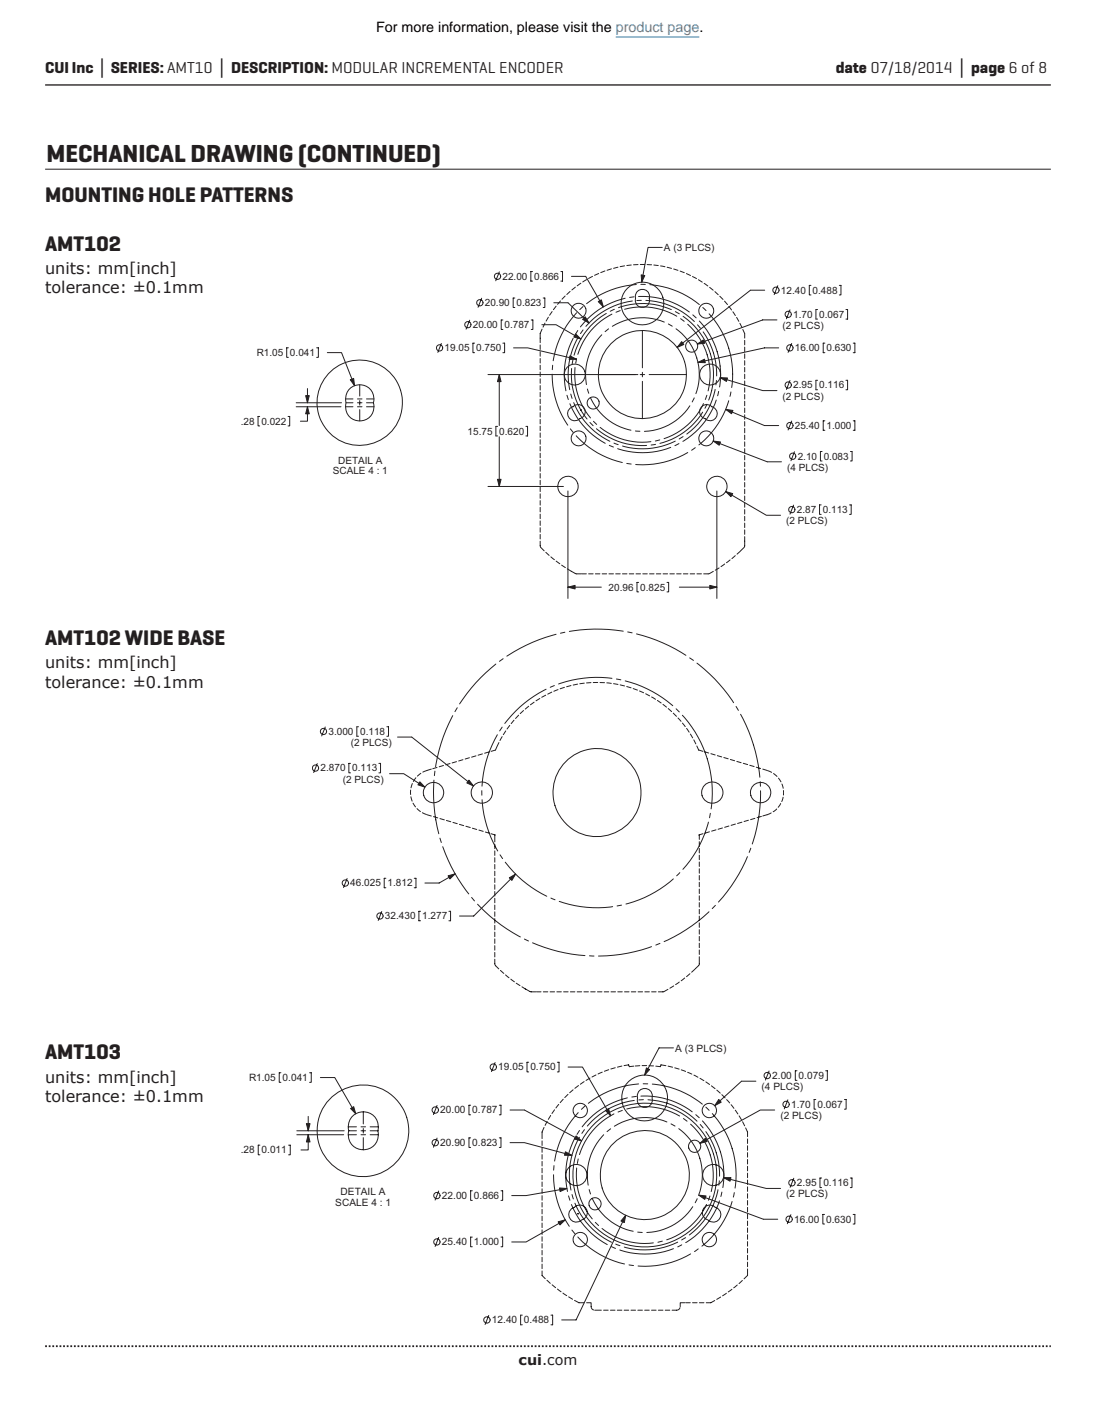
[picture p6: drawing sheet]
<svg xmlns="http://www.w3.org/2000/svg" width="216mm" height="279mm" viewBox="0 0 216 279" stroke-linecap="round" stroke-linejoin="round" font-family="sans-serif">
<path d="M8.9 16.7h198.1" fill="none" stroke="#231f20" stroke-width=".26"/>
<path d="M8.9 265.3h198.1" fill="none" stroke="#231f20" stroke-width=".35" stroke-dasharray=".4 .4 .4 .4 .4 .4" stroke-dashoffset=".7" stroke-linecap="butt"/>
<g fill="none" stroke="#231f20" stroke-width=".2">
<path d="M8.9 33.3h198.1M94.9 58.8l-.7 1.7M98.4 53.6l-.7 1.7M101.4 58.7h-.3v1.9h.3M104.9 53.5h-.3v1.9h.3M107 58.7h.3v1.9h-.3M109.1 59.7h2.8l4.1 3.9M110.4 59.3l-.6 .7M110.5 53.5h.3v1.9h-.3M111.3 58.3l-.6 .7M112.3 57.4l-.6 .6M112.6 54.5h2.8l3.5 6"/>
<path d="M113.3 56.6l-.7 .5M114.4 55.8l-.7 .5M115.6 55.1l-.8 .5M116.7 54.5l-.8 .4M117.9 53.9l-.8 .3M119.2 53.4l-.9 .3M120.4 53l-.8 .3M121.7 52.6l-.8 .3M123 52.4l-.8 .1M123.2 58.8a15.5 15.5 0 0 0-8.9 5.6M124.4 52.2l-.9 .1M124.6 59.3a14.8 14.8 0 0 0-9.2 5"/>
<path d="M124.9 58.5l-.9 .1M125.3 56.1a18 18 0 0 0-9.7 3.7M125.6 57.4a1.4 1.4 0 0 1 1.7-.2 1.4 1.4 0 0 1 .6 1.6 1.4 1.4 0 0 1-1.4 1.8 1.4 1.4 0 0 1-1.3-1.8l.1-1zM125.7 52.1l-.9 .1M125.8 58.4a15.5 15.5 0 0 1 10 3.1M126.1 52.1h.9M126.2 56h.9M126.3 59.2h-.9M127.2 59.2a14.7 14.7 0 0 1 9.6 4.2M127.5 52.1l.9 .1M128 56.1a17.8 17.8 0 0 1 9.8 3.9M128.8 52.2l.9 .1"/>
<path d="M130.1 52.4l.9 .2M131.4 52.7l.9 .2M132.7 53l.9 .3M134 53.4l.8 .3M135.2 53.9l.8 .4M136.4 54.5l.8 .4M137.6 55.1l.7 .5M138.7 55.8l.7 .6M139.8 56.6l.7 .6M140.8 57.5l.7 .6M141.8 58.4l.6 .6M142.7 59.3l.6 .7"/>
<path d="M150.6 57.2h-2.8l-14.4 11.3M153.2 56.3l-.7 1.8M159.7 56.2h-.3v1.9h.3M165.3 56.2h.4v1.9h-.4M56.8 68.5h-.3v1.9h.3M58.3 79.4h9M60.6 76.6v2.8M62.4 68.5h.3v1.9h-.3M64.5 69.5h2.8l2.5 6.5M68.1 78.6h1.4M68.2 79.4h1.3M68.9 76.6a2.81 2.81 0 0 1 3.4-.4 2.81 2.81 0 0 1 1.3 3.2 2.8 2.8 0 0 1-2.7 3.5 2.8 2.8 0 0 1-2.7-3.5 3 3 0 0 1 .7-2.8z"/>
<path d="M70.4 79.4h.9M70.4 78.6h.9M70.9 75.8v2.2M70.9 78.9v.9M72.2 79.4h1.4M72.2 78.6h1.5M86.9 67.7l-.7 1.7M92.5 63.1l-.7 1.8M93.5 67.6h-.3v1.9h.3M96.1 73.8h29.6M98.3 73.8v10.1M99.1 67.6h.3v1.9h-.3"/>
<path d="M99.1 63h-.4v1.9h.4M101.2 68.5h2.8l9.6 2.3M104.6 63h.4v1.9h-.4M106.4 68v.9M106.4 69.3v.9M106.4 70.6v.9M106.4 72v.9M106.4 73.3v.9M106.4 74.6v.9M106.4 76v.9M106.4 77.3v.9M106.4 78.6v.9"/>
<path d="M106.4 80v.9M106.7 64h2.8l4.9 2.8M106.8 64.9a2.31 2.31 0 0 0-.4 1.7v.9M107.4 63.7l-.4 .8M108 62.5l-.4 .8M108.8 73.7a17.7 17.7 0 0 0 3 10.1M108.8 61.4l-.5 .7M108.9 72l-.1 .8M109.6 60.3l-.6 .7M111.7 77.9l.3 .8M112.3 79.6a15.4 15.4 0 0 0 6.9 7.7M112.4 77.6l.3 .9"/>
<path d="M112.6 72.6a14 14 0 0 0 3 10M112.9 70.9l-.2 .8M112.9 66.6a15.6 15.6 0 0 0-1.4 10.4M113 79.3a14.5 14.5 0 0 0 7.1 7.6M113.3 72.4a13.5 13.5 0 0 0 3 10M113.6 70.7l-.2 .8M113.6 61.6a18.1 18.1 0 0 0-4.6 9.5M113.8 65.1l-.5 .8M113.9 66.5a14.5 14.5 0 0 0-1.7 10.3M114.9 65l-.5 .7M114.9 60.4l-.7 .6M115.7 76.7l.3 .8"/>
<path d="M116.3 78.3a11.1 11.1 0 0 0 8 6.5M118.5 66a11.3 11.3 0 0 0-3 9.8M119.4 61.8a14 14 0 0 0-6.3 8.2M119.9 64.8l-.7 .5M120.5 61.9a13.4 13.4 0 0 0-6.7 7.9M121 60.9l-.8 .4M121.8 60.6a14 14 0 0 1 10.4 .4M122.2 61.2l-.9 .3M123 60.9a13.4 13.4 0 0 1 10.3 1.4M126.1 73.8h.9M126.5 65.1v7.4M126.5 73.4v.9"/>
<path d="M126.5 75.1v7.4M127.9 73.8h7.3M130.9 63.5a11.3 11.3 0 0 0-10.3 .8M131.7 63.8l.7 .5M133 61.4l.8 .4M133.2 64.8a11.1 11.1 0 0 1 3.9 12.8M134.1 62.8l.7 .5M134.6 62.3a14 14 0 0 1 5 16.5M135.5 63.9a13.3 13.3 0 0 1 4 13.1M135.9 80a11.1 11.1 0 0 1-9 5M136.5 62l.6 .6M136.8 78.4l-.4 .8"/>
<path d="M137.4 64l.6 .7M137.8 63.3a15.4 15.4 0 0 1 3.9 13M138.4 60.6l.7 .6M138.5 65.4a14.4 14.4 0 0 1 2.7 8.7M138.6 79.5a13.2 13.2 0 0 1-7.8 6.9M139.2 77.9l-.3 .8M139.3 79.7l-.4 .7M139.7 61.8a17.7 17.7 0 0 1 4.4 14.6M140.9 76.7a14.4 14.4 0 0 1-5.6 8.8M141.1 78.8a15.2 15.2 0 0 1-6.6 8.2M141.1 75l-.1 .8M141.6 77.1l-.2 .9"/>
<path d="M141.9 74.4l8.4 2.6h2.8M143.6 79a17.5 17.5 0 0 1-5.9 8.7M143.6 60.4l.5 .7M144 77.2l-.2 .9M144.4 61.4l.5 .8M145.1 62.5l.4 .8M145.7 63.7l.4 .8M146.3 64.9l.4 .8v.9M146.7 67.1v.9M146.7 68.4v.9M146.7 69.7v.9M146.7 71.1v.9"/>
<path d="M146.7 72.4v.9M146.7 73.7v.9M146.7 75.1v.9M146.7 76.4v.9M146.7 77.7v.9M146.7 79.1v.9M153.1 63h-2.8l-12.9 4.8M153.4 68.5h-2.8l-13.1 2.9M155.6 61l-.7 1.8M155.6 75l-.7 1.7M156 67.7l-.8 1.7M161.1 61h-.4v1.9h.4"/>
<path d="M161.1 74.9h-.4v1.9h.4M162.5 67.6h-.3v1.9h.3M166.6 74.9h.4v1.9h-.4M166.6 61h.4v1.9h-.4M168.1 67.6h.3v1.9h-.3M51.2 82.1h-.4v1.8h.4M56.7 82.1h.4v1.8h-.4M58.3 80.1h8.9M60.6 80.1v2.9h-1.4M68.1 80.1h1.4M70.4 80.1h.9M70.9 80.7v2.2"/>
<path d="M72.2 80.1h1.5M96.1 95.9h14.9M98 84h-.3v1.9h.3M98.3 86.1v9.8M103.6 84h.3v1.9h-.3M106.4 81.3v.9M106.4 82.6v.9M106.4 84v.9M106.4 85.3v.9M106.4 86.6v.9M106.4 88v.9M106.4 89.3v.9"/>
<path d="M106.4 90.6v.9M106.4 92v.9M106.4 93.3v.9M106.4 94.6v.9M106.4 96v.9M106.4 97.3v.9M106.4 98.6v.9M106.4 100v.9M111.9 96.7v21.2M112.1 80.7l.5-.4a2.02 2.02 0 0 1 2.2-.3 1.4 1.4 0 0 1 .5 1.4 1.4 1.4 0 0 1-1.1 1.1 1.41 1.41 0 0 1-1.9 .1 1.41 1.41 0 0 1-.2-1.9zM112.4 84.5l.5 .7M113.5 85.9a17.3 17.3 0 0 0 9.1 5.2"/>
<path d="M114.4 80.8h.1M114.4 80.9v-.1l.1 .1M114.5 80.8l-.1 .1M116.2 83.2l.6 .7M116.9 83l.6 .6M117.5 84.5a13.8 13.8 0 0 0 9.9 3.3M118.2 84.2a13.2 13.2 0 0 0 10 2.8M120 87.7l.8 .4M120.9 87.3l.9 .3M123.5 91.3l.8 .1M125.2 84.9l.9 .1M129.1 87.6l-.8 .1"/>
<path d="M130 86.7l-.9 .2M132.1 88.1a15.3 15.3 0 0 1-10.4 .3M133 86.9a14.5 14.5 0 0 1-10.4 1M133.7 87.4l-.8 .4M134.6 86l-.8 .5M135.5 89.2a17.6 17.6 0 0 1-10.3 2.3M137 88.2l-.8 .5M138.3 80a1.41 1.41 0 0 1 1.9 .1 1.4 1.4 0 0 1 .9 2.1 1.4 1.4 0 0 1-2.2 .3 1.4 1.4 0 0 1-1.1-1.1 1.4 1.4 0 0 1 .5-1.4zM138.4 81.2a13.8 13.8 0 0 1-8.4 6.2M140.5 86.9l10.6 4.1h2.8M141.2 96.7v21.2M143 80.7l7.6 3.2h2.8"/>
<path d="M143 96.9l8 4.6h2.8M146.7 80.4v.9M146.7 81.7v.9M146.7 83.1v.9M146.7 84.4v.9M146.7 85.7v.9M146.7 87.1v.9M146.7 88.4v.9M146.7 89.7v.9M146.7 91.1v.9M146.7 92.4v.9M146.7 93.7v.9"/>
<path d="M146.7 95.1v.9M146.7 96.4v.9M146.7 97.7v.9M146.7 99.1v.9M156 83l-.8 1.7M156.3 99.5l-.7 1.8M156.5 89l-.7 1.8M161.8 99.5h-.4v1.9h.4M161.9 89h-.3v1.8h.3M162.5 82.9h-.3v1.9h.3M167.4 99.5h.3v1.9h-.3M167.5 89h.4v1.8h-.4"/>
<path d="M168.1 82.9h.3v1.9h-.3M106.4 106.6l.1 1.2 .7 .7M106.4 101.3v.9M106.4 102.6v.9M106.4 104v.9M106.4 105.3v.9M107.5 108.8l.7 .6M108.5 109.7l.7 .6M109.6 110.6l.7 .5M110.6 111.4l.8 .4M111.7 112.1l.8 .4M111.9 115.7h6.6"/>
<path d="M112.5 112.6l.8 .4M113.3 113l1.2 .1M114.6 113.1h.9M116 113.1h.8M117.3 113.1h.9M118.6 113.1h.9M120 113.1h.8M121.3 113.1h.9M122.6 113.1h.9M124 113.1h.8M125.3 113.1h.9M125.8 114.8h-.3v1.8h.3"/>
<path d="M126.6 113.1h.9M128 113.1h.8M129.3 113.1h.9M130.6 113.1h.9M131.4 114.8h.3v1.8h-.3M132 113.1h.8M133.3 113.1h.9M133.8 115.7h7.4M134.6 113.1h.9M136 113.1h.8M137.3 113.1h.9M140.5 112.6l-.8 .5h-1.1"/>
<path d="M141.7 111.9l-.8 .5M142.8 111.1l-.8 .5M143.8 110.3l-.7 .6M144.8 109.5l-.6 .6M145.8 108.6l-.6 .6M146.7 105.7v2l-.8 .8M146.7 100.4v.9M146.7 101.7v.9M146.7 103.1v.9M146.7 104.4v.9"/>
<circle cx="94.5" cy="59.7" r=".62"/>
<circle cx="98" cy="54.5" r=".62"/>
<circle cx="126.6" cy="59.8" r="4.2"/>
<circle cx="152.9" cy="57.2" r=".61"/>
<circle cx="70.9" cy="79.4" r="8.4"/>
<circle cx="86.6" cy="68.5" r=".62"/>
<circle cx="92.2" cy="64" r=".61"/>
<circle cx="113.2" cy="73.8" r="2.07"/>
<circle cx="114" cy="61.2" r="1.47"/>
<circle cx="116.9" cy="79.4" r="1.2"/>
<circle cx="126.6" cy="73.8" r="8.7"/>
<circle cx="136.3" cy="68.2" r="1.19"/>
<circle cx="139.1" cy="61.2" r="1.47"/>
<circle cx="139.9" cy="73.8" r="2.07"/>
<circle cx="155.3" cy="75.9" r=".62"/>
<circle cx="155.3" cy="61.9" r=".62"/>
<circle cx="155.6" cy="68.5" r=".62"/>
<circle cx="111.9" cy="95.9" r="2.01"/>
<circle cx="114" cy="86.4" r="1.47"/>
<circle cx="139.1" cy="86.4" r="1.47"/>
<circle cx="141.2" cy="95.9" r="2.01"/>
<circle cx="155.6" cy="83.9" r=".62"/>
<circle cx="156.2" cy="89.9" r=".62"/>
<circle cx="156" cy="100.4" r=".62"/>
</g>
<path d="M117.8 59.4l.7-.3 .4 1.4z" fill="#231f20"/>
<path d="M117.8 59.4l.7-.3 .4 1.4z" fill="none" stroke="#231f20" stroke-width=".2"/>
<path d="M115.3 62.4l.7 1.2-1.2-.7z" fill="#231f20"/>
<path d="M115.3 62.4l.7 1.2-1.2-.7z" fill="none" stroke="#231f20" stroke-width=".2"/>
<path d="M98.3 73.8l.4 1.4h-.7z" fill="#231f20"/>
<path d="M98.3 73.8l.4 1.4h-.7z" fill="none" stroke="#231f20" stroke-width=".2"/>
<path d="M113.4 65.8l1 1-1.4-.4z" fill="#231f20"/>
<path d="M113.4 65.8l1 1-1.4-.4z" fill="none" stroke="#231f20" stroke-width=".2"/>
<path d="M112.3 70.1l1.3 .7h-1.5z" fill="#231f20"/>
<path d="M112.3 70.1l1.3 .7h-1.5z" fill="none" stroke="#231f20" stroke-width=".2"/>
<path d="M137.5 71.4l1.3-.6 .1 .7z" fill="#231f20"/>
<path d="M137.5 71.4l1.3-.6 .1 .7z" fill="none" stroke="#231f20" stroke-width=".2"/>
<path d="M140.5 86.9l1.4 .2-.2 .6z" fill="#231f20"/>
<path d="M140.5 86.9l1.4 .2-.2 .6z" fill="none" stroke="#231f20" stroke-width=".2"/>
<path d="M143 80.7l1.4 .2-.3 .6z" fill="#231f20"/>
<path d="M143 80.7l1.4 .2-.3 .6z" fill="none" stroke="#231f20" stroke-width=".2"/>
<path d="M137.4 67.8l1.2-.8 .2 .6z" fill="#231f20"/>
<path d="M137.4 67.8l1.2-.8 .2 .6z" fill="none" stroke="#231f20" stroke-width=".2"/>
<path d="M69 74.8l.7-.2 .1 1.4z" fill="#231f20"/>
<path d="M69 74.8l.7-.2 .1 1.4z" fill="none" stroke="#231f20" stroke-width=".2"/>
<path d="M60.2 78h.7l-.3 1.4z" fill="#231f20"/>
<path d="M60.2 78h.7l-.3 1.4z" fill="none" stroke="#231f20" stroke-width=".2"/>
<path d="M60.6 80.1l.3 1.4h-.7z" fill="#231f20"/>
<path d="M60.6 80.1l.3 1.4h-.7z" fill="none" stroke="#231f20" stroke-width=".2"/>
<path d="M143 96.9l1.3 .4-.3 .6z" fill="#231f20"/>
<path d="M143 96.9l1.3 .4-.3 .6z" fill="none" stroke="#231f20" stroke-width=".2"/>
<path d="M111.9 115.7l1.4-.4v.7z" fill="#231f20"/>
<path d="M111.9 115.7l1.4-.4v.7z" fill="none" stroke="#231f20" stroke-width=".2"/>
<path d="M139.8 115.3l1.4 .4-1.4 .3z" fill="#231f20"/>
<path d="M139.8 115.3l1.4 .4-1.4 .3z" fill="none" stroke="#231f20" stroke-width=".2"/>
<path d="M141.9 74.4l1.4 .1-.2 .7z" fill="#231f20"/>
<path d="M141.9 74.4l1.4 .1-.2 .7z" fill="none" stroke="#231f20" stroke-width=".2"/>
<path d="M98 94.4h.7l-.4 1.5z" fill="#231f20"/>
<path d="M98 94.4h.7l-.4 1.5z" fill="none" stroke="#231f20" stroke-width=".2"/>
<path d="M134.3 67.3l.4 .6-1.3 .6z" fill="#231f20"/>
<path d="M130.5 48.8h-2.8l-1.3 6.8M134.3 67.3l.4 .6-1.3 .6z" fill="none" stroke="#231f20" stroke-width=".2"/>
<path d="M126.3 54.2l.7 .1-.6 1.3z" fill="#231f20"/>
<g fill="none" stroke="#231f20" stroke-width=".2">
<path d="M126.3 54.2l.7 .1-.6 1.3zM90.1 139.5l-.5 .7M97.7 130.8a32.7 32.7 0 0 0-7.2 7.9M99.1 129.8l-.7 .5M104.1 139.2l-.6 .5M105.2 138.4l-.7 .5M106.3 137.6l-.7 .5M107.5 137l-.8 .4M107.6 135.8a23.1 23.1 0 0 0-8.2 6.7M108.7 136.4l-.8 .4M109.2 135.1l-.8 .3M109.5 125a32.3 32.3 0 0 0-9.7 4.3"/>
<path d="M109.9 135.9l-.8 .3M111.2 135.4l-.9 .3M111.3 124.6l-.9 .2M112.5 135.1l-.9 .2M113.8 134.8l-.9 .2M115.1 134.6l-.9 .1M116.4 134.5l-.9 .1M117.8 134.5h-.9M118.2 134.5h.9M119.5 134.5l.9 .2M120.6 133.7a23 23 0 0 0-10.6 1.1M120.9 134.7l.8 .2"/>
<path d="M121.4 133.8l.9 .2M122.2 134.9l.8 .3M122.8 124.4a32.8 32.8 0 0 0-10.6 0M123.2 134.2a22.7 22.7 0 0 1 9.3 4.9M123.5 135.3l.8 .2M123.6 124.5l.9 .2M124.7 135.7l.9 .3M125.4 124.9a32.2 32.2 0 0 1 9.7 4.2M126 136.1l.8 .4M127.2 136.7l.8 .4M128.4 137.3l.7 .5M129.5 138l.7 .5"/>
<path d="M130.6 138.8l.7 .5M131.6 139.6l.7 .6M133.2 139.7l.6 .6M135.9 129.6l.7 .5M137.3 130.7a31 31 0 0 1 7.2 7.8M145 139.2l.5 .8M62.5 150.5l-.7 1.7M64.1 143.2l-.7 1.8M69 150.4h-.3v1.9h.3M70.6 143.2h-.3v1.9h.3M74.6 150.4h.4v1.9h-.4M76.2 143.2h.3v1.9h-.3"/>
<path d="M76.7 152.4h2.8l4.2 2.7M78.3 145.2h2.8l12.2 9.7M80.9 155.7v.9M80.9 157l.3 .9M81.2 154.4l-.2 .8M81.4 158.3l.5 .7M81.9 153.2l-.5 .8M82.1 159.3l.7 .6M82.9 152.4l-.7 .5M85 151.5l-1.7 .6M85.5 153.7a33.3 33.3 0 0 0 .9 10.6M85.7 151.9l-.1 .9"/>
<path d="M86.1 151.2l-.9 .3M87.4 150.8l-.9 .3M88.7 150.4l-.9 .3M89.2 141a31.9 31.9 0 0 0-3.4 10.1M89.9 150.1l-.8 .2M91.2 149.7l-.8 .2M92.5 149.3l-.9 .3M93.8 148.9l-.9 .3M94.9 155.8v.9M95 157.6a22.9 22.9 0 0 0 3 10.1M95 148.5l-.8 .3M96.3 148.2l-.8 .2"/>
<path d="M98 144.8a22.8 22.8 0 0 0-3.1 10.1M98.3 146.3l-.7 1.5-.9 .2M98.9 145.1l-.4 .8M98.9 143.3l-.5 .7M99.6 144l-.5 .8M100.4 142.9l-.5 .7M101.2 141.9l-.5 .7M102.2 140.9l-.6 .7M103.1 140l-.6 .6M132.6 140.5l.7 .6M133.6 141.5l.6 .6M134.4 140.9a22.6 22.6 0 0 1 5.7 18.5"/>
<path d="M134.4 142.5l.6 .7M135.2 143.5l.6 .8M136 144.6l.4 .8M136.7 145.8l.4 .8M137.3 147l.3 .8 .9 .2M138.8 148.1l.8 .3M140 148.5l.9 .3M141.3 148.9l.9 .2M142.6 149.3l.8 .2M143.9 149.6l.8 .3M145.1 150l.9 .3M145.9 140.7a32 32 0 0 1 3.8 12.4"/>
<path d="M146.4 150.4l.9 .3M147.7 150.8l.9 .2M149 151.2l.8 .2M149.8 154v.9M149.8 155.8a31 31 0 0 1-1.6 10.5M150.3 151.5l.8 .3M151.2 151.8l.8 .4M152.4 152.4l.7 .6M153 159.4l-.7 .5M153.4 153.3l.4 .8M153.8 158.3l-.5 .8M154 154.5l.3 .8"/>
<path d="M154.3 157.1l-.3 .8M154.3 155.8v.9M68.4 173.1l-.7 1.8M75.2 179.6l-.7 1.8M76 173.1h-.3v1.8h.3M81.6 173.1h.3v1.8h-.3M82.8 179.6h-.3v1.8h.3M83.2 160.1l.8 .4M84.1 160.5l.9 .3M85.4 160.9l.8 .3M86.7 165.1l.2 .9M86.7 161.3l.8 .2"/>
<path d="M87.2 166.8a31.9 31.9 0 0 0 5.1 9.3M87.9 161.7l.9 .2M88.4 179.6h.4v1.8h-.4M89.2 162l.9 .3M89.7 172.2l-3.2 1.8h-2.8M90.5 162.4l.8 .3M91.8 162.8l.8 .3M92.9 176.8l.6 .7M93.1 163.2l.8 .2M94.1 178.2a32.5 32.5 0 0 0 8.4 6.4M94.3 163.6l.9 .2M95.6 163.9l.9 .3"/>
<path d="M96.7 164.3l.9 .2M97.5 164.5v1.4M97.5 166.3v.9M97.5 167.7v.9M97.5 169v.9M97.5 170.3v.9M97.5 171.7v.9M97.5 173v.9M97.5 174.3v.9M97.5 175.7v.9M97.5 177v.9M97.5 178.3v.9"/>
<path d="M97.5 179.7v.9M98.5 168.4l.5 .8M99.5 169.9a22.6 22.6 0 0 0 8.2 6.7M101.6 172.2l-8.3 8.3h-2.8M108.5 177l.8 .3M110.2 177.6a22.4 22.4 0 0 0 10.5 1M122.4 178.3l-.8 .2M132.6 173.2a22.4 22.4 0 0 1-9.3 4.9M133.9 171.9l-.6 .7M137.8 164.5v.9M137.8 165.8v.9M137.8 167.2v.9"/>
<path d="M137.8 168.5v.9M137.8 169.8v.9M137.8 171.2v.9M137.8 172.5v.9M137.8 173.8v.9M137.8 175.2v.9M137.8 176.5v.9M137.8 177.8v.9M137.8 179.2v.9M138.5 164.3l-.9 .2M139.5 162a22.1 22.1 0 0 1-5 9.3M139.7 179.6a31.1 31.1 0 0 1-8.9 5.9"/>
<path d="M139.8 163.9l-.9 .3M139.9 160.3l-.1 .8M140.9 178.4l-.6 .6M141 163.5l-.8 .3M142.3 163.1l-.8 .3M143.6 162.8l-.9 .2M144.9 162.4l-.9 .2M146.2 162l-.9 .3M147.2 168.8a31.3 31.3 0 0 1-5.7 8.9M147.4 161.6l-.8 .3M147.9 167.1l-.3 .9M148.7 161.2l-.8 .3"/>
<path d="M150 160.9l-.9 .2M151.1 160.5l-.8 .3M151.9 160.2l-.8 .3M97.5 189v1.1l.8 .8M97.5 181v.9M97.5 182.3v.9M97.5 183.7v.9M97.5 185v.9M97.5 186.3v.9M97.5 187.7v.9M98.6 191.2l.6 .6M99.6 192.1l.7 .6"/>
<path d="M100.6 192.9l.7 .6M101.7 193.7l.7 .5M102.8 194.4l.8 .5M103.3 185l.8 .4M103.6 194.9l.9 .5h1M104.9 185.8a31.3 31.3 0 0 0 10.3 2.5M105.7 195.4h.9M107 195.4h.9M108.4 195.4h.8M109.7 195.4h.9M111 195.4h.9M112.4 195.4h.8"/>
<path d="M113.7 195.4h.9M115 195.4h.9M116.1 188.3l.9 .1M116.4 195.4h.8M117.7 195.4h.9M119 195.4h.9M120.4 195.4h.8M121.7 195.4h.9M123 195.4h.9M124.4 195.4h.8M125.7 195.4h.9M127 195.4h.9"/>
<path d="M128.3 186.5a30.9 30.9 0 0 1-10.4 1.9M128.4 195.4h.8M130 185.9l-.8 .3M131.6 194.9l-.9 .5h-1M132.7 194.3l-.7 .4M133.8 193.5l-.7 .5M134.9 192.7l-.7 .6M135.9 191.9l-.7 .5M136.9 191l-.7 .6M137.6 190.3l-.6 .6M137.8 188.5v1.5l-.2 .3M137.8 180.5v.9"/>
<path d="M137.8 181.8v.9M137.8 183.2v.9M137.8 184.5v.9M137.8 185.8v.9M137.8 187.2v.9"/>
<circle cx="62.1" cy="151.3" r=".62"/>
<circle cx="63.7" cy="144.1" r=".61"/>
<circle cx="85.4" cy="156.2" r="2.01"/>
<circle cx="94.9" cy="156.2" r="2.1"/>
<circle cx="117.6" cy="156.2" r="8.7"/>
<circle cx="140.3" cy="156.2" r="2.1"/>
<circle cx="149.8" cy="156.2" r="2.01"/>
<circle cx="68" cy="174" r=".62"/>
<circle cx="74.9" cy="180.5" r=".61"/>
</g>
<path d="M92.4 153.7l.9 1.2-1.3-.6z" fill="#231f20"/>
<path d="M92.4 153.7l.9 1.2-1.3-.6z" fill="none" stroke="#231f20" stroke-width=".2"/>
<path d="M100.3 173l1.3-.8-.8 1.3z" fill="#231f20"/>
<path d="M100.3 173l1.3-.8-.8 1.3z" fill="none" stroke="#231f20" stroke-width=".2"/>
<path d="M88.3 172.6l1.4-.4-1.1 1z" fill="#231f20"/>
<path d="M88.3 172.6l1.4-.4-1.1 1z" fill="none" stroke="#231f20" stroke-width=".2"/>
<path d="M82.7 154l1 1.1-1.4-.5z" fill="#231f20"/>
<g fill="none" stroke="#231f20" stroke-width=".2">
<path d="M82.7 154l1 1.1-1.4-.5zM55.3 211.4h-.3v1.9h.3M60.7 220v2.8M61 211.4h.3v1.9h-.3M63.1 212.3h2.8l4.2 7.2M71.6 219.1v2.4M51.2 225.6h-.3v1.9h.3M56.8 225.6h.4v1.9h-.4M58.5 223.6h9.2M58.5 222.8h9.3M60.7 223.6v3h-1.4M68.6 222h1.6"/>
<path d="M68.6 223.6h1.6M68.7 222.8h1.5M68.7 222.8a2.97 2.97 0 0 0 2.9 3.7 2.97 2.97 0 0 0 2.8-3.7M68.7 222.8a2.97 2.97 0 0 1 2.9-3.7 2.97 2.97 0 0 1 2.8 3.7M71.1 222h.9M71.1 223.6h.9M71.1 222.8h.9M71.6 222.4v.9M71.6 224.2v2.4M72.9 222h1.6M72.9 223.6h1.6M72.9 222.8h1.5"/>
<circle cx="71.5" cy="222.8" r="9"/>
</g>
<path d="M69.1 218.4l.6-.3 .4 1.4z" fill="#231f20"/>
<path d="M69.1 218.4l.6-.3 .4 1.4z" fill="none" stroke="#231f20" stroke-width=".2"/>
<path d="M60.4 221.4h.7l-.4 1.4z" fill="#231f20"/>
<path d="M60.4 221.4h.7l-.4 1.4z" fill="none" stroke="#231f20" stroke-width=".2"/>
<path d="M60.7 223.6l.4 1.4h-.7z" fill="#231f20"/>
<g fill="none" stroke="#231f20" stroke-width=".2">
<path d="M86.1 217.8l-.7 1.8M92.7 217.8h-.3v1.9h.3M97.5 209.4l-.7 1.7M98.4 217.8h.3v1.9h-.3M100.5 218.7h2.8l11.3 6.1M104.1 209.3h-.3v1.9h.3M108.5 219.8l-.5 .8M109.2 218.7l-.5 .7M109.8 209.3h.3v1.9h-.3M110.1 217.6l-.6 .7M110.9 216.6l-.6 .7M111.9 215.6l-.7 .7"/>
<path d="M111.9 210.2h2.8l5.6 9.7M112.9 214.7l-.7 .6M113.9 219.2a18 18 0 0 0-4.6 9.6M114 213.9l-.8 .5M115.1 213.1l-.8 .5M115.2 218l-.7 .6M116.2 212.4l-.8 .5M117.4 211.8l-.8 .4M118.6 211.3l-.8 .3M119.9 210.8l-.8 .3M120.9 219.5a13.7 13.7 0 0 0-6.8 8M121.2 210.4l-.9 .2"/>
<path d="M122.5 210.1l-.9 .2M122.6 218.8l-.8 .3M122.9 210l.9-.2 .2 .4 .9-.1M123.5 218.5a13.6 13.6 0 0 1 10.4 1.4M123.6 216.3a15.7 15.7 0 0 0-8.9 5.7M124.9 216.8a14.9 14.9 0 0 0-9.2 5.1M125.4 216l-.9 .2M125.8 213.6a18.3 18.3 0 0 0-9.9 3.8M125.9 215a1.49 1.49 0 0 1 1.8-.4 1.49 1.49 0 0 1 .7 1.7 1.48 1.48 0 0 1-1.4 1.9 1.48 1.48 0 0 1-1.4-1.9v-.9zM126 210h-.9M126.2 216a15.5 15.5 0 0 1 10.2 3.1M126.5 210h.9"/>
<path d="M126.7 213.5l.9 .1M126.7 216.7h-.9M127.6 216.7a14.9 14.9 0 0 1 9.7 4.2M127.8 210h.9M128.5 213.6a18.1 18.1 0 0 1 9.9 4M131.2 210l-1-.2-.1 .4-.9-.1M131.6 210.1l.9 .2M132.9 210.4l.9 .3M134.2 210.8l.9 .3M135.5 211.3l.8 .3M136.7 211.8l.8 .5M137.1 219.6l.6 .6"/>
<path d="M137.9 212.5l.8 .4M139 218.1l.7 .7M139 213.2l.8 .5M140.1 214l.8 .5M140.3 219.4a17.9 17.9 0 0 1 4.5 14.7M141.2 214.8l.7 .6M142.2 215.7l.6 .6M143.1 216.7l.6 .6M144 217.7l.6 .7M144.8 218.7l.6 .8M145.6 219.9l.5 .7M148.9 213h-2.8l-5.3 4.9"/>
<path d="M151.5 211l-.7 1.8M152.6 218.7h-2.8l-11.9 6.6M155.2 216.7l-.7 1.8M157 211h-.3v1.9h.3M160.7 216.6h-.3v2h.3M162.6 211h.4v1.9h-.4M166.3 216.6h.4v2h-.4M60.7 223.6l.4 1.4h-.7zM86.1 224.2l-.7 1.8M86.4 234.7l-.7 1.8M92.7 224.2h-.3v1.9h.3M93 234.6h-.3v1.9h.3"/>
<path d="M98.4 224.2h.3v1.9h-.3M98.7 234.6h.3v1.9h-.3M100.5 225.1h2.8l9.4 2.5M106.8 224.8v.9M106.8 226.1v.9M106.8 227.5v.9M106.8 228.8v.9M106.8 230.2v.9M106.8 231.5v.9M106.8 232.9v.9M106.8 234.2v.9M106.8 235.6v.9"/>
<path d="M106.8 236.9v.9M106.8 238.3v.9M106.8 239.6v.9M107.2 222.1a2.86 2.86 0 0 0-.4 2.3M107.8 220.9l-.4 .8M109 231.5a17.9 17.9 0 0 0 3.1 10.1M109.1 229.7v.9M111.7 234.2l-8.1 1.4h-2.8M112 235.6l.3 .9M112.4 238.4l.8-.5a1.49 1.49 0 0 1 2.3 .3 1.49 1.49 0 0 1-.9 2.2 1.49 1.49 0 0 1-2.1 0 1.49 1.49 0 0 1-.1-2zM112.6 237.3a15.5 15.5 0 0 0 7 7.9M112.7 235.4l.2 .8"/>
<path d="M113.2 224.3a15.7 15.7 0 0 0-1.4 10.5M113.3 237.1a14.8 14.8 0 0 0 7.2 7.7M113.6 230.1a13.5 13.5 0 0 0 3.1 10.1M113.8 239.1h.1M113.8 239.1l.1 .1M113.9 239.1v.1M113.9 228.4l-.2 .8M113.9 239.1l-.1 .1M114.1 224.1a14.7 14.7 0 0 0-1.6 10.4M114.2 222.7l-.5 .8M115.1 222.6l-.5 .7M116.1 234.4l.2 .9"/>
<path d="M116.7 236.1a11.3 11.3 0 0 0 8 6.5M118.9 223.6a11.4 11.4 0 0 0-3 9.9M120.3 222.4l-.7 .6M123.3 239.5l-9.8 20.6h-2.9M131.4 221.1a11.4 11.4 0 0 0-10.4 .8M132.2 221.4l.8 .5M133.7 222.4a11.3 11.3 0 0 1 4 13M134.6 220.4l.7 .5M136 221.5a13.4 13.4 0 0 1 4.1 13.3M136.5 237.8a11.2 11.2 0 0 1-9.1 5M137.3 236.2l-.4 .8M137.6 235.5l12.8 4.7h2.8"/>
<path d="M137.9 221.6l.6 .7M138.4 220.9a15.5 15.5 0 0 1 4 13.1M138.7 238a1.45 1.45 0 0 1 2.2-.1 1.49 1.49 0 0 1 .9 2.2 1.49 1.49 0 0 1-2.4 .3 1.47 1.47 0 0 1-.7-2.4zM139 223a14.7 14.7 0 0 1 2.7 8.8M139.2 237.3a13.1 13.1 0 0 1-7.9 7M139.9 235.7l-.4 .8M141.4 234.4a14.4 14.4 0 0 1-5.6 8.9M141.7 232.7l-.1 .8M141.7 236.6a15.4 15.4 0 0 1-6.6 8.2M142.2 234.9l-.2 .9M142.5 232l8.4 2.2h2.9M144.2 236.7a17.6 17.6 0 0 1-5.9 8.8"/>
<path d="M144.6 235l-.1 .9M146.3 221l.4 .8M146.9 222.2l.4 .9v.9M147.3 224.4v.9M147.3 225.8v.9M147.3 227.1v.9M147.3 228.5v.9M147.3 229.8v.9M147.3 231.2v.9M147.3 232.5v.9M147.3 233.9v.9M147.3 235.2v.9"/>
<path d="M147.3 236.5v.9M147.3 237.9v.9M147.3 239.2v.9M155.8 239.3l-.7 1.8M156.4 232.2l-.8 1.7M161.9 232.1h-.4v1.9h.4M162.4 239.3h-.3v1.9h.3M167.5 232.1h.3v1.9h-.3M168.1 239.3h.3v1.9h-.3M86.4 243.8l-.7 1.8M93 243.8h-.3v1.9h.3M96.3 259.2l-.7 1.8"/>
<path d="M98.7 243.8h.3v1.9h-.3M102.9 259.1h-.3v1.9h.3M106.8 241v.9M106.8 242.3v.9M106.8 243.7v.9M106.8 245v.9M106.8 246.4v.9M106.8 247.7v.9M106.8 249.1v.9M106.8 250.4v.9l.6 .7M107.7 252.3l.7 .6M108.5 259.1h.4v1.9h-.4"/>
<path d="M108.8 253.2l.6 .5M109.8 254l.7 .5M110.9 254.8l.7 .5M111.4 240.4l-7.8 4.3h-2.8M112 255.5l.8 .5M112.7 242.4l.5 .7M113.2 256.2a2.07 2.07 0 0 0 1.9 .5M113.8 243.7a17.7 17.7 0 0 0 9.2 5.3M115.5 256.7h.9l.1 1 .4 .4M117.2 258.2h1.3M117.3 240.9l.6 .6M118.6 242.1a13.5 13.5 0 0 0 10.1 2.8"/>
<path d="M118.9 258.2h.9M120.3 258.2h.9M120.4 245.6l.8 .4M121.3 245.1l.8 .4M121.6 258.2h.9M123 258.2h.8M123.9 249.2l.9 .2M124.3 258.2h.9M125.6 242.8h.9M125.6 258.2h.9M127 258.2h.9M128.3 258.2h.9"/>
<path d="M129.7 258.2h.9M130.5 244.6l-.9 .2M131 258.2h.9M132.7 246a15.4 15.4 0 0 1-10.6 .3M133.5 244.7a14.6 14.6 0 0 1-10.5 1M133.9 257.6l-.1 .3-.4 .2-1 .1M134.3 245.3l-.8 .4M134.9 256.7h-.9v.8M135.1 243.9l-.8 .4M135.1 256.7h.9M136 247.1a17.8 17.8 0 0 1-10.3 2.4M136.4 256.7h.9"/>
<path d="M137.5 246.1l-.7 .5M137.8 256.7h.9M140.8 256.3l-.8 .4h-.9M142 255.6l-.8 .4M143.1 254.8l-.8 .5M144.2 254l-.7 .6M145.2 253.2l-.7 .6M146.2 252.3l-.6 .6M147.3 250v1.3l-.7 .7M147.3 240.6v.9M147.3 241.9v.9M147.3 243.3v.9"/>
<path d="M147.3 244.6v.9M147.3 246v.9M147.3 247.3v.9M147.3 248.7v.9"/>
<circle cx="85.7" cy="218.7" r=".63"/>
<circle cx="97.2" cy="210.3" r=".62"/>
<circle cx="114.3" cy="218.8" r="1.41"/>
<circle cx="127" cy="216.3" r="4.5"/>
<circle cx="139.7" cy="218.8" r="1.41"/>
<circle cx="151.1" cy="211.9" r=".62"/>
<circle cx="154.8" cy="217.6" r=".62"/>
<circle cx="85.7" cy="225.1" r=".63"/>
<circle cx="86.1" cy="235.6" r=".62"/>
<circle cx="113.5" cy="231.5" r="2.09"/>
<circle cx="117.2" cy="237.2" r="1.2"/>
<circle cx="127" cy="231.5" r="14.2"/>
<circle cx="127" cy="231.5" r="8.8"/>
<circle cx="136.8" cy="225.9" r="1.2"/>
<circle cx="140.5" cy="231.5" r="2.09"/>
<circle cx="156" cy="233.1" r=".63"/>
<circle cx="86.1" cy="244.7" r=".62"/>
<circle cx="114.3" cy="244.2" r="1.41"/>
<circle cx="139.7" cy="244.2" r="1.41"/>
<circle cx="155.4" cy="240.2" r=".62"/>
<circle cx="95.9" cy="260.1" r=".63"/>
</g>
<path d="M111.4 226.9l1.3 .7h-1.5z" fill="#231f20"/>
<path d="M111.4 226.9l1.3 .7h-1.5z" fill="none" stroke="#231f20" stroke-width=".2"/>
<path d="M110.2 234.1l1.5 .1-1.4 .6z" fill="#231f20"/>
<path d="M110.2 234.1l1.5 .1-1.4 .6z" fill="none" stroke="#231f20" stroke-width=".2"/>
<path d="M109.9 240.7l1.5-.3-1.1 1z" fill="#231f20"/>
<path d="M109.9 240.7l1.5-.3-1.1 1z" fill="none" stroke="#231f20" stroke-width=".2"/>
<path d="M119.3 218.8l.6-.4 .4 1.5z" fill="#231f20"/>
<path d="M119.3 218.8l.6-.4 .4 1.5z" fill="none" stroke="#231f20" stroke-width=".2"/>
<path d="M123.3 239.5l-.3 1.4-.7-.3z" fill="#231f20"/>
<path d="M123.3 239.5l-.3 1.4-.7-.3z" fill="none" stroke="#231f20" stroke-width=".2"/>
<path d="M141.6 216.6l.5 .6-1.3 .7z" fill="#231f20"/>
<path d="M141.6 216.6l.5 .6-1.3 .7z" fill="none" stroke="#231f20" stroke-width=".2"/>
<path d="M137.9 225.3l1.1-1 .3 .6z" fill="#231f20"/>
<path d="M137.9 225.3l1.1-1 .3 .6z" fill="none" stroke="#231f20" stroke-width=".2"/>
<path d="M142.5 232h1.5l-.2 .7z" fill="#231f20"/>
<path d="M142.5 232h1.5l-.2 .7z" fill="none" stroke="#231f20" stroke-width=".2"/>
<path d="M113.5 223.8l1.1 1-1.5-.4z" fill="#231f20"/>
<path d="M113.5 223.8l1.1 1-1.5-.4z" fill="none" stroke="#231f20" stroke-width=".2"/>
<path d="M137.6 235.5l1.5 .2-.3 .6z" fill="#231f20"/>
<path d="M132.7 206.5h-2.9l-2.8 5.3M137.6 235.5l1.5 .2-.3 .6z" fill="none" stroke="#231f20" stroke-width=".2"/>
<path d="M127.3 210.4l.7 .3-1 1.1z" fill="#231f20"/>
<path d="M127.3 210.4l.7 .3-1 1.1z" fill="none" stroke="#231f20" stroke-width=".2"/>
<path d="M121.3 7.3h16.5" fill="none" stroke="#4582a4" stroke-width=".2"/>
<text font-size="4.9" fill="#231f20" x="9.1" y="31.9">MECHANICAL DRAWING (CONTINUED)</text>
<g font-size="4.2" fill="#231f20">
<text x="8.9" y="39.8">MOUNTING HOLE PATTERNS</text>
<text x="8.9" y="49.4">AMT102</text>
<text x="8.9" y="127.1">AMT102 WIDE BASE</text>
<text x="8.9" y="208.7">AMT103</text>
</g>
<g font-size="3.2" fill="#231f20">
<text x="8.9" y="14.3">CUI Inc │ SERIES: AMT10 │ DESCRIPTION: MODULAR INCREMENTAL ENCODER</text>
<text x="164.6" y="14.3">date 07/18/2014 │ page 6 of 8</text>
<text x="8.9" y="54">units: mm[inch]</text>
<text x="8.9" y="57.8">tolerance: ±0.1mm</text>
<text x="8.9" y="131.7">units: mm[inch]</text>
<text x="8.9" y="135.5">tolerance: ±0.1mm</text>
<text x="8.9" y="213.3">units: mm[inch]</text>
<text x="8.9" y="217.1">tolerance: ±0.1mm</text>
</g>
<text font-size="2.8" x="74.1" y="6.4">For more information, please visit the product page.</text>
<text font-size="2.8" fill="#231f20" x="102.2" y="269">cui.com</text>
<g font-size="2" fill="#231f20">
<text x="130.8" y="49.5">A (3 PLCS)</text>
<text x="99" y="55.1">22.00</text>
<text x="105.2" y="55.1">0.866</text>
<text x="153.8" y="57.8">12.40</text>
<text x="160.1" y="57.8">0.488</text>
<text x="93.1" y="64.6">20.00</text>
<text x="95.5" y="60.3">20.90</text>
<text x="99.4" y="64.6">0.787</text>
<text x="101.7" y="60.3">0.823</text>
<text x="154.2" y="64.8">(2 PLCS)</text>
<text x="156.3" y="62.6">1.70</text>
<text x="161.4" y="62.6">0.067</text>
<text x="50.6" y="70.1">R1.05 0.041</text>
<text x="87.6" y="69.2">19.05</text>
<text x="93.8" y="69.2">0.750</text>
<text x="156.6" y="69.2">16.00</text>
<text x="162.8" y="69.2">0.630</text>
<text x="156.3" y="76.5">2.95</text>
<text x="161.4" y="76.5">0.116</text>
<text x="47.4" y="83.6">.28 0.022</text>
<text x="154.2" y="78.7">(2 PLCS)</text>
<text x="92.1" y="85.6">15.75</text>
<text x="98.3" y="85.6">0.620</text>
<text x="156.6" y="84.5">25.40</text>
<text x="162.8" y="84.5">1.000</text>
<text x="65.6" y="93.3">SCALE 4 : 1</text>
<text x="66.6" y="91.4">DETAIL A</text>
<text x="155.1" y="92.8">(4 PLCS)</text>
<text x="157.1" y="90.5">2.10</text>
<text x="162.3" y="90.5">0.083</text>
<text x="157" y="101.1">2.87</text>
<text x="162.1" y="101.1">0.113</text>
<text x="154.9" y="103.3">(2 PLCS)</text>
<text x="119.9" y="116.4">20.96</text>
<text x="126.1" y="116.4">0.825</text>
<text x="64.7" y="144.8">3.000</text>
<text x="69.1" y="147">(2 PLCS)</text>
<text x="70.9" y="144.8">0.118</text>
<text x="63.1" y="152">2.870</text>
<text x="67.5" y="154.2">(2 PLCS)</text>
<text x="69.4" y="152">0.113</text>
<text x="69" y="174.6">46.025</text>
<text x="76.3" y="174.6">1.812</text>
<text x="75.8" y="181.1">32.430</text>
<text x="83.2" y="181.1">1.277</text>
<text x="133" y="207.2">A (3 PLCS)</text>
<text x="49.1" y="213">R1.05 0.041</text>
<text x="98.2" y="210.9">19.05</text>
<text x="104.5" y="210.9">0.750</text>
<text x="150" y="214.8">(4 PLCS)</text>
<text x="152.1" y="212.6">2.00</text>
<text x="157.3" y="212.6">0.079</text>
<text x="86.7" y="219.4">20.00</text>
<text x="93" y="219.4">0.787</text>
<text x="153.7" y="220.5">(2 PLCS)</text>
<text x="155.8" y="218.3">1.70</text>
<text x="161" y="218.3">0.067</text>
<text x="47.4" y="227.3">.28 0.011</text>
<text x="86.7" y="225.8">20.90</text>
<text x="93" y="225.8">0.823</text>
<text x="157" y="233.7">2.95</text>
<text x="162.2" y="233.7">0.116</text>
<text x="66.1" y="237.6">SCALE 4 : 1</text>
<text x="67.1" y="235.5">DETAIL A</text>
<text x="87.1" y="236.2">22.00</text>
<text x="93.4" y="236.2">0.866</text>
<text x="154.9" y="236">(2 PLCS)</text>
<text x="87.1" y="245.4">25.40</text>
<text x="93.4" y="245.4">1.000</text>
<text x="156.4" y="240.9">16.00</text>
<text x="162.7" y="240.9">0.630</text>
<text x="96.9" y="260.8">12.40</text>
<text x="103.2" y="260.8">0.488</text>
</g>
</svg>
